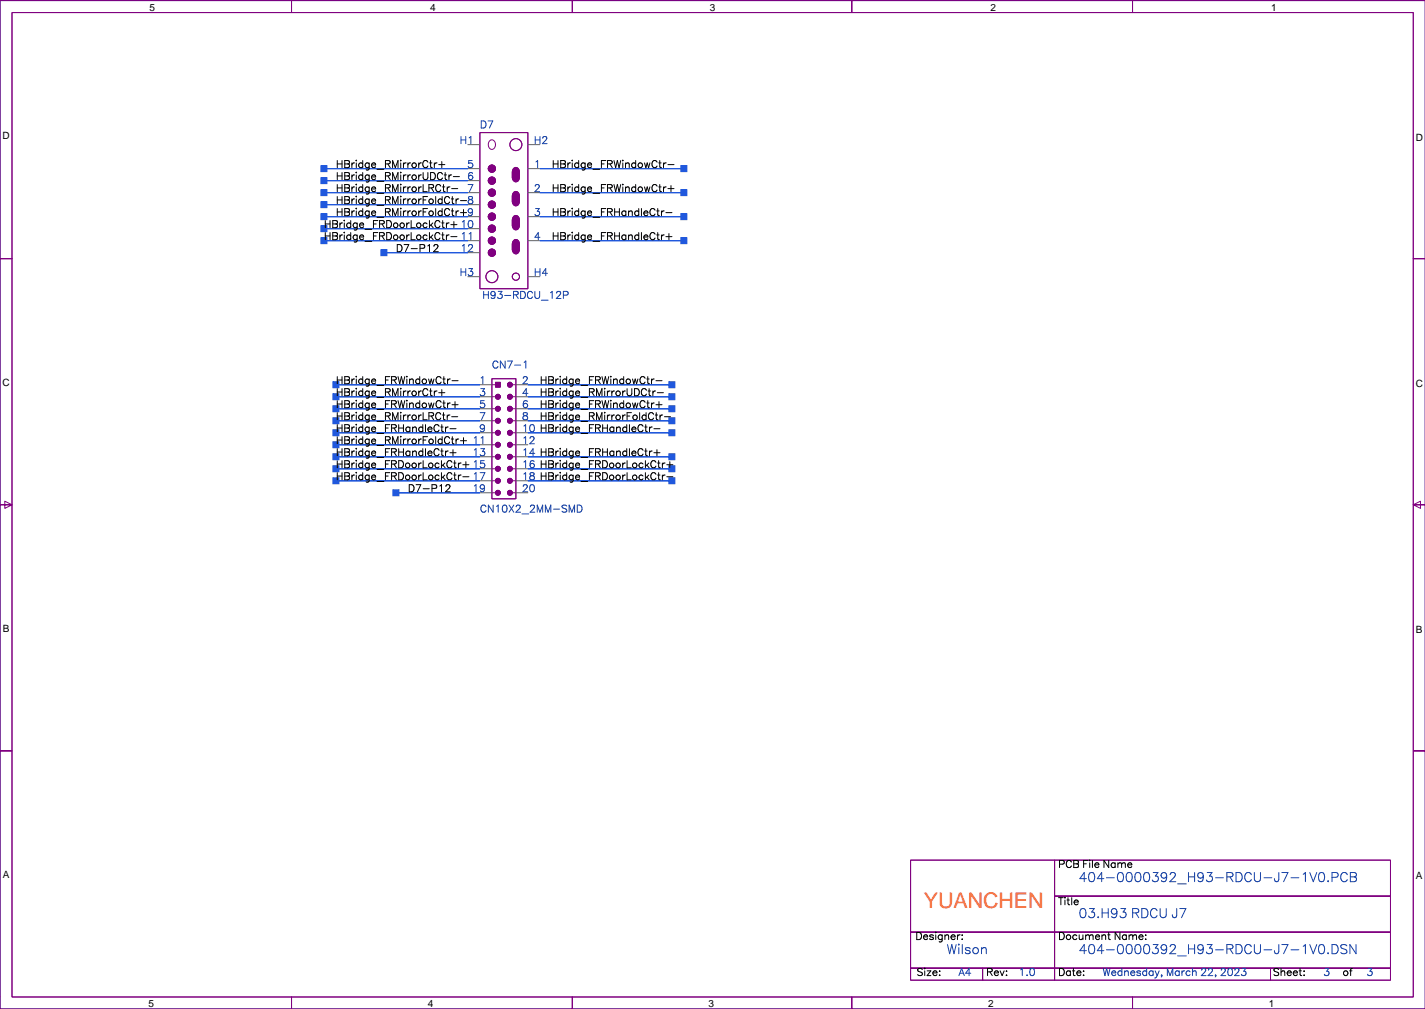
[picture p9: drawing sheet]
<svg xmlns="http://www.w3.org/2000/svg" width="302mm" height="213mm" viewBox="0 0 302 213" stroke-linecap="round" stroke-linejoin="round" font-family="sans-serif">
<path d="M301.7 .1h-301.7v213.3h301.7" fill="none" stroke="#000080" stroke-width=".21"/>
<g fill="none" stroke="#800080" stroke-width=".21">
<path d="M2.5 2.7h296.6v208.2h-296.6zM301.7 .1h-62v2.6v-2.6h-59.4v2.6v-2.6h-59.2v2.6v-2.6h-59.4v2.6v-2.6h-61.7v54.6h2.5h-2.5v52.1h2.5l-1.5 .7v-1.5l1.5 .8h-2.5v52h2.5h-2.5v54.6h61.7v-2.5v2.5h59.4v-2.5v2.5h59.2v-2.5v2.5h59.4v-2.5v2.5h62M101.6 28.1h10.1v33h-10.1zM103.6 29.8a.8 .8 0 0 1 1 0 .8 .8 0 0 1 .3 1 .78 .78 0 0 1-.9 .8 .78 .78 0 0 1-.6-1zM108.7 36.7a.8 .8 0 0 1 1 0 .8 .8 0 0 1 .2 .9 .78 .78 0 0 1-.8 .9 .78 .78 0 0 1-.7-1.1zM108.7 35.7a.8 .8 0 0 1 1-.1 .8 .8 0 0 1 .2 1 .78 .78 0 0 1-.8 .8 .78 .78 0 0 1-.7-1zM108.7 36.2a.8 .8 0 0 1 1-.1 .8 .8 0 0 1 .2 1 .78 .78 0 0 1-.8 .9 .78 .78 0 0 1-.7-1.1zM108.7 41.2a.8 .8 0 0 1 1 0 .8 .8 0 0 1 .2 1 .78 .78 0 0 1-.8 .8 .78 .78 0 0 1-.7-1zM108.7 51.9a.8 .8 0 0 1 1 0 .8 .8 0 0 1 .2 1 .78 .78 0 0 1-.8 .8 .78 .78 0 0 1-.7-1zM108.7 40.7a.8 .8 0 0 1 1 0 .8 .8 0 0 1 .2 1 .78 .78 0 0 1-.8 .8 .78 .78 0 0 1-.7-1zM108.7 50.9a.8 .8 0 0 1 1 0 .8 .8 0 0 1 .2 .9 .78 .78 0 0 1-.8 .9 .78 .78 0 0 1-.7-1zM108.7 45.8a.8 .8 0 0 1 1 0 .8 .8 0 0 1 .2 1 .78 .78 0 0 1-.8 .8 .78 .78 0 0 1-.7-1z"/>
<path d="M108.7 46.3a.8 .8 0 0 1 1 0 .8 .8 0 0 1 .2 1 .78 .78 0 0 1-.8 .8 .78 .78 0 0 1-.7-1zM108.7 46.8a.8 .8 0 0 1 1 0 .8 .8 0 0 1 .2 1 .78 .78 0 0 1-.8 .8 .78 .78 0 0 1-.7-1zM108.7 41.7a.8 .8 0 0 1 1 0 .8 .8 0 0 1 .2 1 .78 .78 0 0 1-.8 .8 .78 .78 0 0 1-.7-1zM108.7 51.4a.8 .8 0 0 1 1 0 .8 .8 0 0 1 .2 1 .78 .78 0 0 1-.8 .8 .78 .78 0 0 1-.7-1zM301.7 54.7h-2.6h2.6M104.1 80.1h5.1v25.4h-5.1zM104.1 81.4h.8M104.1 83.9h.8M104.1 86.5h.8M104.1 89h.8M104.1 91.5h.8M104.1 94.1h.8"/>
<path d="M104.1 96.6h.8M104.1 99.2h.8M104.9 80.9h1v1h-1zM108.4 81.4h.8M108.4 83.9h.8M108.4 86.5h.8M108.4 89h.8M108.4 91.5h.8M108.4 94.1h.8M108.4 96.6h.8M108.4 99.2h.8M104.1 101.7h.8"/>
<path d="M104.1 104.2h.8M108.4 101.7h.8M108.4 104.2h.8M299.1 106.8l1.6-.8v1.5l-1.6-.7h2.6zM301.7 158.8h-2.6h2.6M192.7 181.9h30.5v15.3h-30.5zM192.7 197.2h30.5v7.6h-30.5zM223.2 189.6h71.1v7.6h-71.1zM223.2 197.2h71.1v7.6h-71.1zM223.2 181.9h71.1v7.7h-71.1zM192.7 204.8h15.3v2.5h-15.3zM208 204.8h15.2v2.5h-15.2z"/>
<path d="M223.2 204.8h45.7v2.5h-45.7zM268.9 204.8h25.4v2.5h-25.4z"/>
<circle cx="104.1" cy="35.7" r=".76"/>
<circle cx="104.1" cy="38.2" r=".76"/>
<circle cx="109.2" cy="30.6" r="1.27"/>
<circle cx="104.1" cy="40.7" r=".76"/>
<circle cx="104.1" cy="43.3" r=".76"/>
<circle cx="104.1" cy="50.9" r=".76"/>
<circle cx="104.1" cy="48.4" r=".76"/>
<circle cx="104.1" cy="45.8" r=".76"/>
<circle cx="104.1" cy="53.4" r=".76"/>
<circle cx="104.1" cy="58.5" r="1.27"/>
<circle cx="109.2" cy="58.5" r=".76"/>
<circle cx="105.4" cy="86.5" r=".51"/>
<circle cx="105.4" cy="94.1" r=".51"/>
<circle cx="105.4" cy="83.9" r=".51"/>
<circle cx="105.4" cy="89" r=".51"/>
<circle cx="105.4" cy="96.6" r=".51"/>
<circle cx="105.4" cy="99.2" r=".51"/>
<circle cx="105.4" cy="91.5" r=".51"/>
<circle cx="107.9" cy="86.5" r=".51"/>
<circle cx="107.9" cy="94.1" r=".51"/>
<circle cx="107.9" cy="96.6" r=".51"/>
<circle cx="107.9" cy="99.2" r=".51"/>
<circle cx="107.9" cy="81.4" r=".51"/>
<circle cx="107.9" cy="89" r=".51"/>
<circle cx="107.9" cy="83.9" r=".51"/>
<circle cx="107.9" cy="91.5" r=".51"/>
<circle cx="105.4" cy="101.7" r=".51"/>
<circle cx="105.4" cy="104.2" r=".51"/>
<circle cx="107.9" cy="101.7" r=".51"/>
<circle cx="107.9" cy="104.2" r=".51"/>
</g>
<g fill="#800080" stroke="#800080" stroke-width=".21">
<path d="M104.9 80.9h1v1h-1z" fill-rule="evenodd"/>
<path d="M108.7 36.7a.8 .8 0 0 1 1 0 .8 .8 0 0 1 .2 .9 .78 .78 0 0 1-.8 .9 .78 .78 0 0 1-.7-1.1z" fill-rule="evenodd"/>
<path d="M108.7 41.2a.8 .8 0 0 1 1 0 .8 .8 0 0 1 .2 1 .78 .78 0 0 1-.8 .8 .78 .78 0 0 1-.7-1z" fill-rule="evenodd"/>
<path d="M108.7 51.9a.8 .8 0 0 1 1 0 .8 .8 0 0 1 .2 1 .78 .78 0 0 1-.8 .8 .78 .78 0 0 1-.7-1z" fill-rule="evenodd"/>
<path d="M108.7 40.7a.8 .8 0 0 1 1 0 .8 .8 0 0 1 .2 1 .78 .78 0 0 1-.8 .8 .78 .78 0 0 1-.7-1z" fill-rule="evenodd"/>
<path d="M108.7 35.7a.8 .8 0 0 1 1-.1 .8 .8 0 0 1 .2 1 .78 .78 0 0 1-.8 .8 .78 .78 0 0 1-.7-1z" fill-rule="evenodd"/>
<path d="M108.7 50.9a.8 .8 0 0 1 1 0 .8 .8 0 0 1 .2 .9 .78 .78 0 0 1-.8 .9 .78 .78 0 0 1-.7-1z" fill-rule="evenodd"/>
<path d="M108.7 36.2a.8 .8 0 0 1 1-.1 .8 .8 0 0 1 .2 1 .78 .78 0 0 1-.8 .9 .78 .78 0 0 1-.7-1.1z" fill-rule="evenodd"/>
<path d="M108.7 45.8a.8 .8 0 0 1 1 0 .8 .8 0 0 1 .2 1 .78 .78 0 0 1-.8 .8 .78 .78 0 0 1-.7-1z" fill-rule="evenodd"/>
<path d="M108.7 46.3a.8 .8 0 0 1 1 0 .8 .8 0 0 1 .2 1 .78 .78 0 0 1-.8 .8 .78 .78 0 0 1-.7-1z" fill-rule="evenodd"/>
<path d="M108.7 46.8a.8 .8 0 0 1 1 0 .8 .8 0 0 1 .2 1 .78 .78 0 0 1-.8 .8 .78 .78 0 0 1-.7-1z" fill-rule="evenodd"/>
<path d="M108.7 41.7a.8 .8 0 0 1 1 0 .8 .8 0 0 1 .2 1 .78 .78 0 0 1-.8 .8 .78 .78 0 0 1-.7-1z" fill-rule="evenodd"/>
<path d="M108.7 51.4a.8 .8 0 0 1 1 0 .8 .8 0 0 1 .2 1 .78 .78 0 0 1-.8 .8 .78 .78 0 0 1-.7-1z" fill-rule="evenodd"/>
<circle cx="107.9" cy="81.4" r=".51"/>
<circle cx="107.9" cy="96.6" r=".51"/>
<circle cx="107.9" cy="89" r=".51"/>
<circle cx="107.9" cy="99.2" r=".51"/>
<circle cx="107.9" cy="86.5" r=".51"/>
<circle cx="107.9" cy="91.5" r=".51"/>
<circle cx="107.9" cy="94.1" r=".51"/>
<circle cx="107.9" cy="104.2" r=".51"/>
<circle cx="107.9" cy="83.9" r=".51"/>
<circle cx="107.9" cy="101.7" r=".51"/>
<circle cx="105.4" cy="96.6" r=".51"/>
<circle cx="105.4" cy="89" r=".51"/>
<circle cx="105.4" cy="99.2" r=".51"/>
<circle cx="105.4" cy="86.5" r=".51"/>
<circle cx="105.4" cy="91.5" r=".51"/>
<circle cx="105.4" cy="94.1" r=".51"/>
<circle cx="105.4" cy="104.2" r=".51"/>
<circle cx="105.4" cy="83.9" r=".51"/>
<circle cx="105.4" cy="101.7" r=".51"/>
<circle cx="104.1" cy="40.7" r=".76"/>
<circle cx="104.1" cy="48.4" r=".76"/>
<circle cx="104.1" cy="43.3" r=".76"/>
<circle cx="104.1" cy="50.9" r=".76"/>
<circle cx="104.1" cy="38.2" r=".76"/>
<circle cx="104.1" cy="35.7" r=".76"/>
<circle cx="104.1" cy="45.8" r=".76"/>
<circle cx="104.1" cy="53.4" r=".76"/>
</g>
<g fill="none" stroke="#606060" stroke-width=".21">
<path d="M99 35.7h2.6M99 30.6h2.6M99 38.2h2.6M111.7 35.7h2.6M111.7 30.6h2.6M99 40.8h2.6M99 45.8h2.6M99 50.9h2.6M99 58.5h2.6M99 43.3h2.6M99 48.4h2.6M99 53.4h2.6"/>
<path d="M111.7 40.8h2.6M111.7 45.8h2.6M111.7 50.9h2.6M111.7 58.5h2.6M101.6 81.4h2.5M101.6 83.9h2.5M101.6 86.5h2.5M101.6 89h2.5M101.6 91.5h2.5M101.6 94.1h2.5M101.6 96.6h2.5M101.6 99.2h2.5"/>
<path d="M109.2 81.4h2.5M109.2 83.9h2.5M109.2 86.5h2.5M109.2 89h2.5M109.2 91.5h2.5M109.2 94.1h2.5M109.2 96.6h2.5M109.2 99.2h2.5M101.6 101.7h2.5M101.6 104.2h2.5M109.2 101.7h2.5M109.2 104.2h2.5"/>
</g>
<g fill="#2058dd" stroke="#2058dd" stroke-width=".21">
<path d="M68.6 43.3h30.4z" fill-rule="evenodd"/>
<path d="M67.9 42.7h1.3v1.2h-1.3z" fill-rule="evenodd"/>
<path d="M111.7 89h30.5z" fill-rule="evenodd"/>
<path d="M141.6 88.4h1.2v1.2h-1.2z" fill-rule="evenodd"/>
<path d="M81.3 53.4h17.7z" fill-rule="evenodd"/>
<path d="M80.6 52.8h1.3v1.3h-1.3z" fill-rule="evenodd"/>
<path d="M83.8 104.2h17.8z" fill-rule="evenodd"/>
<path d="M83.2 103.6h1.2v1.3h-1.2z" fill-rule="evenodd"/>
<path d="M68.6 38.2h30.4z" fill-rule="evenodd"/>
<path d="M67.9 37.6h1.3v1.2h-1.3z" fill-rule="evenodd"/>
<path d="M111.7 83.9h30.5z" fill-rule="evenodd"/>
<path d="M141.6 83.3h1.2v1.3h-1.2z" fill-rule="evenodd"/>
<path d="M71.1 86.5h30.5z" fill-rule="evenodd"/>
<path d="M70.5 85.8h1.2v1.3h-1.2z" fill-rule="evenodd"/>
<path d="M114.3 40.8h30.4z" fill-rule="evenodd"/>
<path d="M144.1 40.1h1.3v1.3h-1.3z" fill-rule="evenodd"/>
<path d="M111.7 86.5h30.5z" fill-rule="evenodd"/>
<path d="M141.6 85.8h1.2v1.3h-1.2z" fill-rule="evenodd"/>
<path d="M71.1 81.4h30.5z" fill-rule="evenodd"/>
<path d="M70.5 80.7h1.2v1.3h-1.2z" fill-rule="evenodd"/>
<path d="M114.3 35.7h30.4z" fill-rule="evenodd"/>
<path d="M144.1 35h1.3v1.3h-1.3z" fill-rule="evenodd"/>
<path d="M111.7 81.4h30.5z" fill-rule="evenodd"/>
<path d="M141.6 80.7h1.2v1.3h-1.2z" fill-rule="evenodd"/>
<path d="M68.6 48.4h30.4z" fill-rule="evenodd"/>
<path d="M67.9 47.7h1.3v1.3h-1.3z" fill-rule="evenodd"/>
<path d="M71.1 99.2h30.5z" fill-rule="evenodd"/>
<path d="M70.5 98.5h1.2v1.3h-1.2z" fill-rule="evenodd"/>
<path d="M111.7 99.2h30.5z" fill-rule="evenodd"/>
<path d="M141.6 98.5h1.2v1.3h-1.2z" fill-rule="evenodd"/>
<path d="M68.6 50.9h30.4z" fill-rule="evenodd"/>
<path d="M67.9 50.3h1.3v1.2h-1.3z" fill-rule="evenodd"/>
<path d="M71.1 101.7h30.5z" fill-rule="evenodd"/>
<path d="M70.5 101.1h1.2v1.2h-1.2z" fill-rule="evenodd"/>
<path d="M111.7 101.7h30.5z" fill-rule="evenodd"/>
<path d="M141.6 101.1h1.2v1.2h-1.2z" fill-rule="evenodd"/>
<path d="M68.6 45.8h30.4z" fill-rule="evenodd"/>
<path d="M67.9 45.2h1.3v1.3h-1.3z" fill-rule="evenodd"/>
<path d="M71.1 94.1h30.5z" fill-rule="evenodd"/>
<path d="M70.5 93.4h1.2v1.3h-1.2z" fill-rule="evenodd"/>
<path d="M68.6 40.8h30.4z" fill-rule="evenodd"/>
<path d="M67.9 40.1h1.3v1.3h-1.3z" fill-rule="evenodd"/>
<path d="M71.1 89h30.5z" fill-rule="evenodd"/>
<path d="M70.5 88.4h1.2v1.2h-1.2z" fill-rule="evenodd"/>
<path d="M71.1 96.6h30.5z" fill-rule="evenodd"/>
<path d="M70.5 96h1.2v1.3h-1.2z" fill-rule="evenodd"/>
<path d="M114.3 50.9h30.4z" fill-rule="evenodd"/>
<path d="M144.1 50.3h1.3v1.2h-1.3z" fill-rule="evenodd"/>
<path d="M111.7 96.6h30.5z" fill-rule="evenodd"/>
<path d="M141.6 96h1.2v1.3h-1.2z" fill-rule="evenodd"/>
<path d="M68.6 35.7h30.4z" fill-rule="evenodd"/>
<path d="M67.9 35h1.3v1.3h-1.3z" fill-rule="evenodd"/>
<path d="M71.1 83.9h30.5z" fill-rule="evenodd"/>
<path d="M70.5 83.3h1.2v1.3h-1.2z" fill-rule="evenodd"/>
<path d="M71.1 91.5h30.5z" fill-rule="evenodd"/>
<path d="M70.5 90.9h1.2v1.3h-1.2z" fill-rule="evenodd"/>
<path d="M114.3 45.8h30.4z" fill-rule="evenodd"/>
<path d="M144.1 45.2h1.3v1.3h-1.3z" fill-rule="evenodd"/>
<path d="M111.7 91.5h30.5z" fill-rule="evenodd"/>
<path d="M141.6 90.9h1.2v1.3h-1.2z" fill-rule="evenodd"/>
</g>
<g fill="none" stroke="#2058dd" stroke-width=".21">
<path d="M68.6 38.2h30.4M68.6 35.7h30.4M114.3 35.7h30.4M68.6 43.3h30.4M68.6 40.8h30.4M68.6 48.4h30.4M68.6 50.9h30.4M68.6 45.8h30.4M81.3 53.4h17.7M114.3 40.8h30.4M114.3 50.9h30.4M114.3 45.8h30.4"/>
<path d="M71.1 89h30.5M71.1 83.9h30.5M71.1 86.5h30.5M71.1 81.4h30.5M71.1 99.2h30.5M71.1 94.1h30.5M71.1 96.6h30.5M71.1 91.5h30.5M111.7 89h30.5M111.7 83.9h30.5M111.7 86.5h30.5M111.7 81.4h30.5"/>
<path d="M111.7 99.2h30.5M111.7 96.6h30.5M111.7 91.5h30.5M71.1 101.7h30.5M83.8 104.2h17.8M111.7 101.7h30.5"/>
</g>
<path d="M95.6 39.9h1.3M141.4 34.8h1.3M140.9 45h1.3M95.2 90.7h1.3M95.6 88.1h1.3M95.7 80.5h1.3M138.4 90.7h1.3M138.8 80.5h1.3M139.1 83.1h1.3M140.6 88.1h1.3M141.1 100.8h1.3" fill="none" stroke="#000" stroke-width=".21"/>
<text font-size="4.5" fill="#ff6820" x="195.5" y="192.1">YUANCHEN</text>
<g font-size="2.8" fill="#1741a1">
<text x="228.3" y="185.9">404-0000392_H93-RDCU-J7-1V0.PCB</text>
<text x="228.3" y="193.6">03.H93 RDCU J7</text>
<text x="200.4" y="201.2">Wilson</text>
<text x="228.3" y="201.2">404-0000392_H93-RDCU-J7-1V0.DSN</text>
</g>
<g font-size="2.1">
<text x="31.7" y="2.3">5</text>
<text x="91.1" y="2.3">4</text>
<text x="150.3" y="2.3">3</text>
<text x="209.7" y="2.3">2</text>
<text x="269.1" y="2.3">1</text>
<text x=".5" y="29.5">D</text>
<text x="299.7" y="29.7">D</text>
<text x="71.1" y="35">HBridge_RMirrorCtr+</text>
<text x="116.8" y="35">HBridge_FRWindowCtr-</text>
<text x="71.1" y="37.6">HBridge_RMirrorUDCtr- 6</text>
<text x="71.1" y="40.1">HBridge_RMirrorLRCtr-</text>
<text x="116.8" y="40.1">HBridge_FRWindowCtr+</text>
<text x="68.6" y="47.7">HBridge_FRDoorLockCtr+ 10</text>
<text x="71.1" y="42.6">HBridge_RMirrorFoldCtr-8</text>
<text x="71.1" y="45.2">HBridge_RMirrorFoldCtr+9</text>
<text x="116.8" y="45.2">HBridge_FRHandleCtr-</text>
<text x="68.6" y="50.3">HBridge_FRDoorLockCtr- 11</text>
<text x="83.8" y="52.8">D7-P12</text>
<text x="116.8" y="50.3">HBridge_FRHandleCtr+</text>
<text x=".5" y="81.5">C</text>
<text x="71.1" y="80.7">HBridge_FRWindowCtr-</text>
<text x="71.1" y="83.3">HBridge_RMirrorCtr+</text>
<text x="114.3" y="83.3">HBridge_RMirrorUDCtr-</text>
<text x="114.3" y="80.7">HBridge_FRWindowCtr-</text>
<text x="299.7" y="81.8">C</text>
<text x="71.1" y="85.8">HBridge_FRWindowCtr+</text>
<text x="71.1" y="88.3">HBridge_RMirrorLRCtr-</text>
<text x="114.3" y="88.3">HBridge_RMirrorFoldCtr-</text>
<text x="114.3" y="85.8">HBridge_FRWindowCtr+</text>
<text x="71.1" y="93.4">HBridge_RMirrorFoldCtr+ 11</text>
<text x="71.1" y="96">HBridge_FRHandleCtr+</text>
<text x="71.1" y="90.9">HBridge_FRHandleCtr-</text>
<text x="110.5" y="96">14 HBridge_FRHandleCtr+</text>
<text x="110.5" y="90.9">10 HBridge_FRHandleCtr-</text>
<text x="71.1" y="98.5">HBridge_FRDoorLockCtr+ 15</text>
<text x="71.1" y="101">HBridge_FRDoorLockCtr- 17</text>
<text x="110.5" y="101">18 HBridge_FRDoorLockCtr-</text>
<text x="110.5" y="98.5">16 HBridge_FRDoorLockCtr+</text>
<text x="86.3" y="103.6">D7-P12</text>
<text x=".6" y="133.6">B</text>
<text x="299.7" y="133.9">B</text>
<text x=".6" y="185.7">A</text>
<text x="224" y="183.1">PCB File Name</text>
<text x="299.7" y="185.9">A</text>
<text x="224" y="190.9">Title</text>
<text x="193.8" y="198.3">Designer:</text>
<text x="224" y="198.3">Document Name:</text>
<text x="194" y="205.9">Size:</text>
<text x="208.7" y="205.9">Rev:</text>
<text x="224" y="205.9">Date:</text>
<text x="269.4" y="205.9">Sheet:</text>
<text x="284.2" y="205.9">of</text>
<text x="31.4" y="213.1">5</text>
<text x="90.6" y="213.1">4</text>
<text x="150" y="213.1">3</text>
<text x="209.2" y="213.1">2</text>
<text x="268.6" y="213.1">1</text>
</g>
<g font-size="2.1" fill="#1741a1">
<text x="97.3" y="29.9">H1</text>
<text x="101.6" y="26.6">D7</text>
<text x="113" y="29.9">H2</text>
<text x="98.9" y="35">5</text>
<text x="113" y="35">1</text>
<text x="98.9" y="40.1">7</text>
<text x="113" y="40.1">2</text>
<text x="113" y="45.2">3</text>
<text x="97.4" y="52.8">12</text>
<text x="113" y="50.3">4</text>
<text x="97.3" y="57.9">H3</text>
<text x="113" y="57.9">H4</text>
<text x="102.1" y="62.7">H93-RDCU_12P</text>
<text x="104.1" y="77.4">CN7-1</text>
<text x="101.4" y="83.3">3</text>
<text x="101.4" y="80.7">1</text>
<text x="110.5" y="83.3">4</text>
<text x="110.5" y="80.7">2</text>
<text x="101.4" y="88.3">7</text>
<text x="101.4" y="85.8">5</text>
<text x="110.5" y="88.3">8</text>
<text x="110.5" y="85.8">6</text>
<text x="100" y="96">13</text>
<text x="101.4" y="90.9">9</text>
<text x="110.5" y="93.4">12</text>
<text x="100" y="103.6">19</text>
<text x="101.6" y="107.9">CN10X2_2MM-SMD</text>
<text x="110.5" y="103.6">20</text>
<text x="202.9" y="205.9">A4</text>
<text x="215.6" y="205.9">1.0</text>
<text x="233.4" y="205.9">Wednesday, March 22, 2023</text>
<text x="280.1" y="205.9">3</text>
<text x="289.2" y="205.9">3</text>
</g>
</svg>
